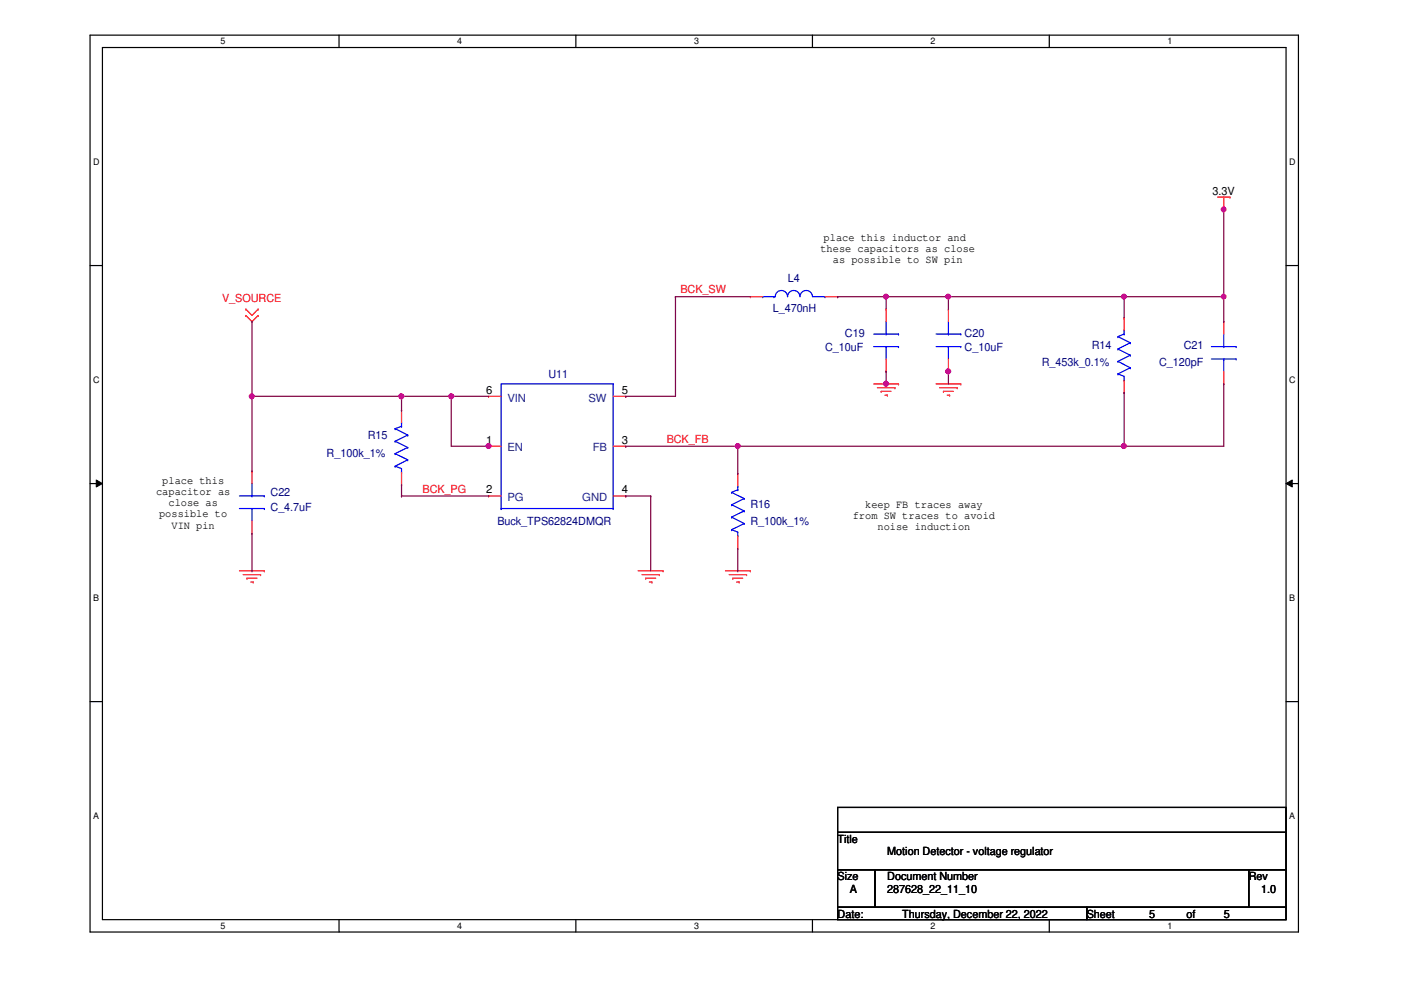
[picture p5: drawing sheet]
<svg xmlns="http://www.w3.org/2000/svg" width="297mm" height="210mm" viewBox="0 0 297 210" stroke-linecap="round" stroke-linejoin="round" font-family="sans-serif">
<path d="M19.1 7.5h256.2v190.1h-256.2zM21.7 10.1h251v184.9h-251z" fill="none" stroke="#000" stroke-width=".25"/>
<g fill="#fff">
<path d="M46.8 7.7h1v2.1h-1z"/>
<path d="M46.8 195.2h1v2.2h-1z"/>
</g>
<path d="M71.9 7.5v2.6M71.9 195v2.6" fill="none" stroke="#000" stroke-width=".25"/>
<g fill="#fff">
<path d="M96.9 7.7h1.1v2.1h-1.1z"/>
<path d="M96.9 195.2h1.1v2.2h-1.1z"/>
</g>
<path d="M122.1 7.5v2.6M122.1 195v2.6" fill="none" stroke="#000" stroke-width=".25"/>
<g fill="#fff">
<path d="M147.2 7.7h1v2.1h-1z"/>
<path d="M147.2 195.2h1v2.2h-1z"/>
</g>
<path d="M172.3 7.5v2.6M172.3 195v2.6" fill="none" stroke="#000" stroke-width=".25"/>
<g fill="#fff">
<path d="M197.3 7.7h1v2.1h-1z"/>
<path d="M197.3 195.2h1v2.2h-1z"/>
</g>
<path d="M222.5 7.5v2.6M222.5 195v2.6" fill="none" stroke="#000" stroke-width=".25"/>
<g fill="#fff">
<path d="M247.5 7.7h1v2.1h-1z"/>
<path d="M247.5 195.2h1v2.2h-1z"/>
<path d="M19.8 33.2h1.3v2.1h-1.3z"/>
<path d="M273.3 33.2h1.4v2.1h-1.4z"/>
<path d="M19.8 79.4h1.3v2.1h-1.3z"/>
<path d="M273.3 79.4h1.4v2.1h-1.4z"/>
</g>
<path d="M19.1 56.3h2.6M272.7 56.3h2.6" fill="none" stroke="#000" stroke-width=".25"/>
<g fill="#fff">
<path d="M19.8 125.6h1.2v2.2h-1.2z"/>
<path d="M273.3 125.6h1.3v2.2h-1.3z"/>
</g>
<path d="M19.1 102.5h2.6M272.7 102.5h2.6" fill="none" stroke="#000" stroke-width=".25"/>
<path d="M20.4 101.8l1.3 .7-1.3 .8zM272.7 102.5l1.3-.7v1.5z" fill="#000"/>
<path d="M20.4 101.8l1.3 .7-1.3 .8zM272.7 102.5l1.3-.7v1.5z" fill="none" stroke="#000" stroke-width=".21"/>
<g fill="#fff">
<path d="M19.8 171.9h1.2v2.1h-1.2z"/>
<path d="M273.3 171.9h1.3v2.1h-1.3z"/>
</g>
<path d="M19.1 148.8h2.6M272.7 148.8h2.6M177.6 171.2h95.1v5.3h-95.1zM177.6 176.5h95.1v7.9h-95.1zM177.6 184.4h7.9v8h-7.9zM177.6 192.4h52.8v2.6h-52.8zM185.5 184.4h79.3v8h-79.3zM230.4 192.4h42.3v2.6h-42.3zM264.8 184.4h7.9v8h-7.9z" fill="none" stroke="#000" stroke-width=".25"/>
<g fill="none" stroke="#f00" stroke-width=".25">
<path d="M258.1 41.8h2.7M259.5 44.4h.1M259.5 41.8v2.6M260.8 41.8h.1M52.1 66.9h.1M52.1 65.5h.1M52.1 66.9l1.3 1.3 1.3-1.3M52.1 65.5l1.3 1.4 1.3-1.4M54.7 66.9h.1M54.7 65.5h.1M159.1 62.9h.1M159.1 62.9h2.6"/>
<path d="M174.9 62.9h2.7M177.6 62.9h.1M187.9 78.7h.1M187.9 65.5h.1M187.9 65.5v2.7M187.9 76.1v2.6M201.1 78.7h.1M201.1 65.5h.1M201.1 65.5v2.7M201.1 76.1v2.6M238.3 67.4h.1M238.3 67.4v2.6"/>
<path d="M259.5 68.2h.1M259.5 68.2v2.6M259.5 78.7v2.7M53.4 99.9h.1M53.4 99.9v2.6M85.1 87h.1M85.1 87v2.6M103.6 94.6h.1M103.6 84h.1M103.6 94.6h2.7M103.6 84h2.7M130 94.6h2.7"/>
<path d="M130 84h2.7M132.7 94.6h.1M132.7 84h.1M185.3 81.4h5.2M186 82.2h3.7M186.8 83h.1M186.8 83h2.1M187.6 83.8h.5M188.1 83.8h.1M189.7 82.2h.1M190.5 81.4h.1M198.5 81.4h5.2"/>
<path d="M199.2 82.2h3.7M200 83h.1M200 83h2.1M200.8 83.8h.5M201.3 83.8h.1M202.9 82.2h.1M203.7 81.4h.1M238.3 83.2h.1M238.3 80.6v2.6M259.5 81.4h.1M53.4 113.1h.1M53.4 110.4v2.7"/>
<path d="M85.1 102.8h.1M85.1 100.2v2.6M103.6 105.2h.1M103.6 105.2h2.7M130 105.2h2.7M132.7 105.2h.1M156.4 116.2h.1M156.4 100.4h.1M156.4 100.4v2.6M156.4 113.6v2.6M50.8 121h5.2M51.6 121.8h3.6"/>
<path d="M52.4 122.6h.1M52.4 122.6h2.1M53.2 123.4h.5M53.7 123.4h.1M55.2 121.8h.1M56 121h.1M135.3 121h5.3M136.1 121.8h3.7M136.9 122.6h.1M136.9 122.6h2.1M137.7 123.4h.5M138.2 123.4h.1"/>
<path d="M139.8 121.8h.1M140.6 121h.1M153.8 121h5.3M154.6 121.8h3.7M155.4 122.6h.1M155.4 122.6h2.1M156.2 123.4h.5M156.7 123.4h.1M158.3 121.8h.1M159.1 121h.1"/>
</g>
<g fill="none" stroke="#00f" stroke-width=".25">
<path d="M161.7 62.9h.1M161.7 62.9h2.7a1.29 1.29 0 0 1 1.3-1.3 1.29 1.29 0 0 1 1.3 1.3M164.1 62.9h.1M167 62.9a1.29 1.29 0 0 1 1.3-1.3 1.29 1.29 0 0 1 1.3 1.3M169.6 62.9a1.31 1.31 0 0 1 1.3-1.3 1.31 1.31 0 0 1 1.4 1.3M172.3 62.9h2.6M174.9 62.9h.1M185.3 73.5h5.2M185.3 70.8h5.2M187.9 73.5h.1M187.9 70.8h.1M187.9 68.2v2.6"/>
<path d="M187.9 73.5v2.6M190.5 73.5h.1M190.5 70.8h.1M198.5 73.5h5.2M198.5 70.8h5.2M201.1 73.5h.1M201.1 70.8h.1M201.1 68.2v2.6M201.1 73.5v2.6M203.7 73.5h.1M203.7 70.8h.1M237 79.3h.1"/>
<path d="M237 76.6h.1M237 74h.1M237 71.4h.1M237 79.3l1.3 .5v.8M237 76.6l2.6 1.4M237 74l2.6 1.3M237 71.4l2.6 1.3M238.3 70.8h.1M238.3 70h.1M238.3 70.8l-1.3 .6M238.3 70v.8M239.6 78h.1"/>
<path d="M239.6 75.3h.1M239.6 72.7h.1M239.6 78l-2.6 1.3M239.6 75.3l-2.6 1.3M239.6 72.7l-2.6 1.3M256.8 73.5h5.3M256.8 76.1h5.3M259.5 76.1h.1M259.5 73.5h.1M259.5 70.8v2.7M259.5 76.1v2.6M262.1 76.1h.1"/>
<path d="M262.1 73.5h.1M83.8 98.8h.1M83.8 96.2h.1M83.8 93.6h.1M83.8 90.9h.1M83.8 98.8l1.3 .6v.8M83.8 96.2l2.6 1.3M83.8 93.6l2.6 1.3M83.8 90.9l2.6 1.3M85.1 90.4h.1M85.1 89.6h.1M85.1 90.4l-1.3 .5"/>
<path d="M85.1 89.6v.8M86.4 97.5h.1M86.4 94.9h.1M86.4 92.2h.1M86.4 97.5l-2.6 1.3M86.4 94.9l-2.6 1.3M86.4 92.2l-2.6 1.4M130 81.4h.1M130 81.4h-23.7v26.4M130 81.4v26.4M238.3 80.6h.1M50.8 107.8h5.2"/>
<path d="M50.8 105.2h5.2M53.4 107.8h.1M53.4 105.2h.1M53.4 102.5v2.7M53.4 107.8v2.6M56 107.8h.1M56 105.2h.1M85.1 100.2h.1M106.3 107.8h.1M106.3 107.8h23.7M130 107.8h.1M155.1 112.3h.1"/>
<path d="M155.1 109.6h.1M155.1 107h.1M155.1 104.4h.1M155.1 112.3l1.3 .5v.8M155.1 109.6l2.7 1.4M155.1 107l2.7 1.3M155.1 104.4l2.7 1.3M156.4 103.8h.1M156.4 103h.1M156.4 113.6h.1M156.4 103.8l-1.3 .6M156.4 103v.8"/>
<path d="M157.8 111h.1M157.8 108.3h.1M157.8 105.7h.1M157.8 111l-2.7 1.3M157.8 108.3l-2.7 1.3M157.8 105.7l-2.7 1.3"/>
</g>
<path d="M53.4 68.2h.1M53.4 68.2v15.8M53.4 84h.1M53.4 84h31.7" fill="none" stroke="#800040" stroke-width=".25"/>
<circle cx="53.4" cy="84" r=".51" fill="#f0f"/>
<circle cx="53.4" cy="84" r=".51" fill="none" stroke="#f0f" stroke-width=".25"/>
<path d="M53.4 99.9h.1M53.4 84v15.9M95.7 94.6h7.9M103.6 94.6h.1M132.7 105.2h.1M132.7 105.2h5.3M138 105.2h.1M138 105.2v15.8" fill="none" stroke="#800040" stroke-width=".25"/>
<circle cx="103.6" cy="94.6" r=".51" fill="#f0f"/>
<circle cx="103.6" cy="94.6" r=".51" fill="none" stroke="#f0f" stroke-width=".25"/>
<path d="M85.1 87h.1M85.1 84h.1M85.1 84h18.5M85.1 84v3M95.7 84h.1M95.7 84v10.6" fill="none" stroke="#800040" stroke-width=".25"/>
<circle cx="95.7" cy="84" r=".51" fill="#f0f"/>
<circle cx="95.7" cy="84" r=".51" fill="none" stroke="#f0f" stroke-width=".25"/>
<circle cx="85.1" cy="84" r=".51" fill="#f0f"/>
<circle cx="85.1" cy="84" r=".51" fill="none" stroke="#f0f" stroke-width=".25"/>
<path d="M132.7 94.6h.1M132.7 94.6h23.7M85.1 105.2h.1M85.1 105.2h18.5" fill="none" stroke="#800040" stroke-width=".25"/>
<circle cx="156.4" cy="94.6" r=".51" fill="#f0f"/>
<circle cx="156.4" cy="94.6" r=".51" fill="none" stroke="#f0f" stroke-width=".25"/>
<g fill="none" stroke="#800040" stroke-width=".25">
<path d="M143.2 62.9h.1M143.2 62.9v21.1h-10.5M143.2 62.9h15.9M187.9 62.9h.1M187.9 62.9h50.4M187.9 62.9v2.6M201.1 62.9h.1M201.1 62.9v2.6M132.7 84h.1M156.4 94.4h.1M156.4 94.4v6M187.9 81.4h.1"/>
<path d="M187.9 81.4v.3M156.4 100.4h.1"/>
</g>
<circle cx="238.3" cy="62.9" r=".5" fill="#f0f"/>
<circle cx="238.3" cy="62.9" r=".5" fill="none" stroke="#f0f" stroke-width=".25"/>
<circle cx="201.1" cy="62.9" r=".5" fill="#f0f"/>
<circle cx="201.1" cy="62.9" r=".5" fill="none" stroke="#f0f" stroke-width=".25"/>
<path d="M238.3 62.9h.1M238.3 62.9v4.5M156.4 94.6h.1M156.4 94.6h81.9" fill="none" stroke="#800040" stroke-width=".25"/>
<circle cx="238.3" cy="94.6" r=".51" fill="#f0f"/>
<circle cx="238.3" cy="94.6" r=".51" fill="none" stroke="#f0f" stroke-width=".25"/>
<path d="M259.5 44.4h.1M259.5 44.2v24M238.3 62.9h.1M238.3 62.9h21.2M259.5 68.2h.1M259.5 62.9h.1M238.3 94.6h.1M238.3 94.6h21.2" fill="none" stroke="#800040" stroke-width=".25"/>
<circle cx="259.4" cy="44.4" r=".5" fill="#f0f"/>
<circle cx="259.4" cy="44.4" r=".5" fill="none" stroke="#f0f" stroke-width=".25"/>
<circle cx="259.4" cy="62.9" r=".49" fill="#f0f"/>
<circle cx="259.4" cy="62.9" r=".49" fill="none" stroke="#f0f" stroke-width=".25"/>
<path d="M177.6 62.9h.1M177.6 62.9h10.3M103.6 94.6h.3M103.9 94.6h.1M238.3 83.2h.1M238.3 83.2v11.4M85.1 105.2h.1M85.1 102.8v2.4M156.4 116.2v4.8M156.4 121h.1" fill="none" stroke="#800040" stroke-width=".25"/>
<circle cx="187.8" cy="62.9" r=".5" fill="#f0f"/>
<circle cx="187.8" cy="62.9" r=".5" fill="none" stroke="#f0f" stroke-width=".25"/>
<path d="M187.9 78.7h.1M187.9 78.7v2.7" fill="none" stroke="#800040" stroke-width=".25"/>
<circle cx="187.8" cy="81.4" r=".51" fill="#f0f"/>
<circle cx="187.8" cy="81.4" r=".51" fill="none" stroke="#f0f" stroke-width=".25"/>
<path d="M201.1 78.5h.1M201.1 78.7h.1M201.1 78.5v2.9" fill="none" stroke="#800040" stroke-width=".25"/>
<circle cx="201" cy="78.7" r=".51" fill="#f0f"/>
<circle cx="201" cy="78.7" r=".51" fill="none" stroke="#f0f" stroke-width=".25"/>
<path d="M259.5 81.4h.1M259.5 81.4v13.2M53.4 113.1v7.9M53.4 121h.1" fill="none" stroke="#800040" stroke-width=".25"/>
<circle cx="53.4" cy="84" r=".51" fill="#f0f"/>
<circle cx="53.4" cy="84" r=".51" fill="none" stroke="#f0f" stroke-width=".25"/>
<circle cx="103.6" cy="94.6" r=".51" fill="#f0f"/>
<circle cx="103.6" cy="94.6" r=".51" fill="none" stroke="#f0f" stroke-width=".25"/>
<circle cx="95.7" cy="84" r=".51" fill="#f0f"/>
<circle cx="95.7" cy="84" r=".51" fill="none" stroke="#f0f" stroke-width=".25"/>
<circle cx="85.1" cy="84" r=".51" fill="#f0f"/>
<circle cx="85.1" cy="84" r=".51" fill="none" stroke="#f0f" stroke-width=".25"/>
<circle cx="156.4" cy="94.6" r=".51" fill="#f0f"/>
<circle cx="156.4" cy="94.6" r=".51" fill="none" stroke="#f0f" stroke-width=".25"/>
<circle cx="238.3" cy="62.9" r=".5" fill="#f0f"/>
<circle cx="238.3" cy="62.9" r=".5" fill="none" stroke="#f0f" stroke-width=".25"/>
<circle cx="201.1" cy="62.9" r=".5" fill="#f0f"/>
<circle cx="201.1" cy="62.9" r=".5" fill="none" stroke="#f0f" stroke-width=".25"/>
<circle cx="238.3" cy="94.6" r=".51" fill="#f0f"/>
<circle cx="238.3" cy="94.6" r=".51" fill="none" stroke="#f0f" stroke-width=".25"/>
<circle cx="259.4" cy="44.4" r=".5" fill="#f0f"/>
<circle cx="259.4" cy="44.4" r=".5" fill="none" stroke="#f0f" stroke-width=".25"/>
<circle cx="259.4" cy="62.9" r=".49" fill="#f0f"/>
<circle cx="259.4" cy="62.9" r=".49" fill="none" stroke="#f0f" stroke-width=".25"/>
<circle cx="187.8" cy="62.9" r=".5" fill="#f0f"/>
<circle cx="187.8" cy="62.9" r=".5" fill="none" stroke="#f0f" stroke-width=".25"/>
<circle cx="187.8" cy="81.4" r=".51" fill="#f0f"/>
<circle cx="187.8" cy="81.4" r=".51" fill="none" stroke="#f0f" stroke-width=".25"/>
<circle cx="201" cy="78.7" r=".51" fill="#f0f"/>
<circle cx="201" cy="78.7" r=".51" fill="none" stroke="#f0f" stroke-width=".25"/>
<g font-size="2.4">
<text x="257.1" y="41.3">3.3V</text>
<text x="173.9" y="53.5">these capacitors as close</text>
<text x="174.6" y="51.1">place this inductor and</text>
<text x="176.6" y="55.8">as possible to SW pin</text>
<text x="103.1" y="83.5">6</text>
<text x="131.9" y="83.5">5</text>
<text x="103.1" y="94.1">1</text>
<text x="131.9" y="94.1">3</text>
<text x="33.1" y="104.9">capacitor as</text>
<text x="34.4" y="102.6">place this</text>
<text x="35.7" y="107.3">close as</text>
<text x="103.1" y="104.6">2</text>
<text x="131.9" y="104.6">4</text>
<text x="183.4" y="107.6">keep FB traces away</text>
<text x="33.7" y="109.7">possible to</text>
<text x="36.4" y="112.1">VIN pin</text>
<text x="180.8" y="110">from SW traces to avoid</text>
<text x="186.1" y="112.4">noise induction</text>
<text x="177.6" y="178.7">Title</text>
<text x="188.1" y="181.4">Motion Detector - voltage regulator</text>
<text x="177.6" y="186.6">Size</text>
<text x="180.2" y="189.3">A</text>
<text x="188.1" y="186.6">Document Number</text>
<text x="188.1" y="189.3">287628_22_11_10</text>
<text x="264.8" y="186.6">Rev</text>
<text x="267.4" y="189.3">1.0</text>
<text x="177.6" y="194.6">Date:</text>
<text x="191.3" y="194.6">Thursday, December 22, 2022</text>
<text x="230.4" y="194.6">Sheet</text>
<text x="243.6" y="194.6">5</text>
<text x="251.5" y="194.6">of</text>
<text x="259.5" y="194.6">5</text>
</g>
<g font-size="2.4" fill="#000080">
<text x="167" y="59.8">L4</text>
<text x="163.8" y="66.2">L_470nH</text>
<text x="179.2" y="71.5">C19</text>
<text x="204.5" y="71.5">C20</text>
<text x="174.9" y="74.3">C_10uF</text>
<text x="204.5" y="74.3">C_10uF</text>
<text x="220.9" y="77.5">R_453k_0.1%</text>
<text x="231.5" y="74.1">R14</text>
<text x="245.7" y="77.5">C_120pF</text>
<text x="251" y="74.1">C21</text>
<text x="116.3" y="80.2">U11</text>
<text x="78" y="93.1">R15</text>
<text x="69.3" y="96.8">R_100k_1%</text>
<text x="57.4" y="105.2">C22</text>
<text x="159.1" y="107.7">R16</text>
<text x="57.4" y="108.4">C_4.7uF</text>
<text x="105.5" y="111.3">Buck_TPS62824DMQR</text>
<text x="159.1" y="111.3">R_100k_1%</text>
</g>
<g font-size="2.4" fill="#f00">
<text x="47.1" y="64">V_SOURCE</text>
<text x="144.3" y="62.2">BCK_SW</text>
<text x="141.4" y="93.9">BCK_FB</text>
<text x="89.6" y="104.4">BCK_PG</text>
</g>
<g font-size="2.4" fill="#004080">
<text x="107.6" y="85.1">VIN</text>
<text x="124.8" y="85.1">SW</text>
<text x="107.6" y="95.7">EN</text>
<text x="125.7" y="95.7">FB</text>
<text x="107.6" y="106.3">PG</text>
<text x="123.4" y="106.3">GND</text>
</g>
<g font-size="1.9">
<text x="46.8" y="9.4">5</text>
<text x="96.9" y="9.4">4</text>
<text x="147.2" y="9.4">3</text>
<text x="197.3" y="9.4">2</text>
<text x="247.5" y="9.4">1</text>
<text x="19.8" y="34.9">D</text>
<text x="273.3" y="34.9">D</text>
<text x="19.8" y="81.1">C</text>
<text x="273.3" y="81.1">C</text>
<text x="19.8" y="127.3">B</text>
<text x="273.3" y="127.3">B</text>
<text x="19.8" y="173.6">A</text>
<text x="273.3" y="173.6">A</text>
<text x="46.8" y="196.9">5</text>
<text x="96.9" y="196.9">4</text>
<text x="147.2" y="196.9">3</text>
<text x="197.3" y="196.9">2</text>
<text x="247.5" y="196.9">1</text>
</g>
</svg>
